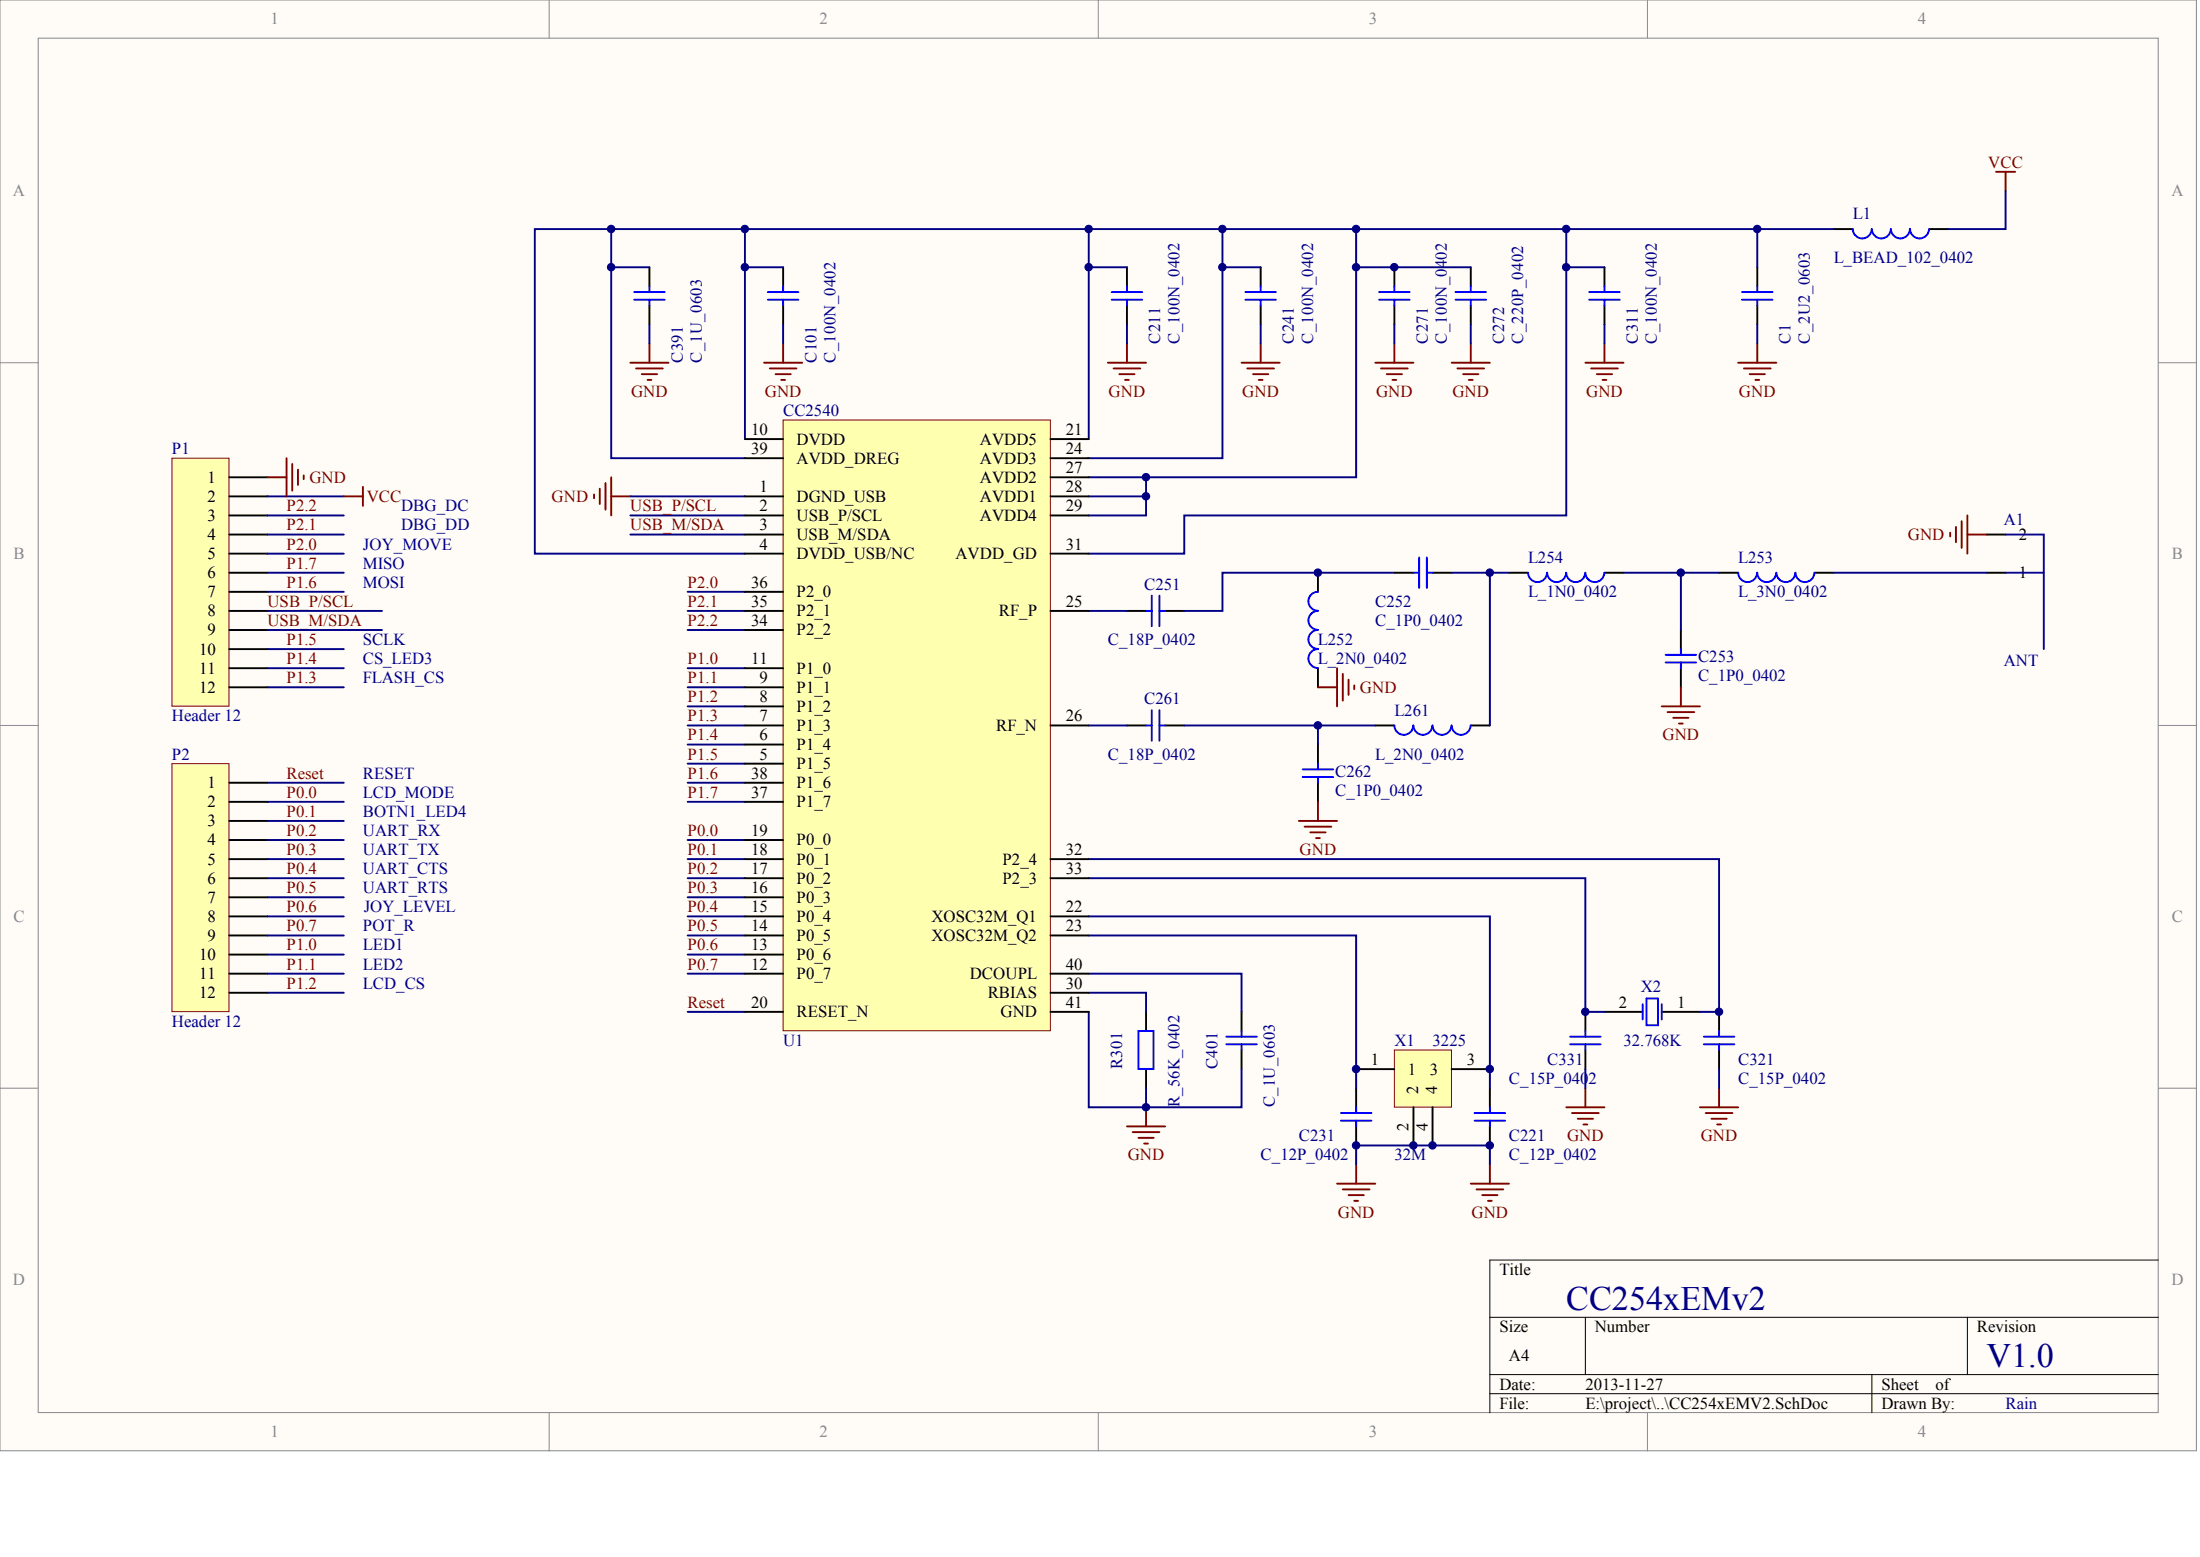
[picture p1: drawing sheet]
<svg xmlns="http://www.w3.org/2000/svg" width="840mm" height="594mm" viewBox="0 0 840 594" stroke-linecap="round" stroke-linejoin="round" font-family="sans-serif">
<g fill="#fffcf8" stroke="#85878c" stroke-width=".38">
<path d="M0 0h838.2v553.5h-838.2z"/>
<path d="M14.6 14.6h809.1v524.4h-809.1z"/>
</g>
<path d="M209.6 0v14.6M419.2 0v14.6M628.7 0v14.6M0 138.4h14.6M823.7 138.4h14.6M0 276.8h14.6M823.7 276.8h14.6M0 415.2h14.6M823.7 415.2h14.6M209.6 539.1v14.5M419.2 539.1v14.5M628.7 539.1v14.5" fill="none" stroke="#85878c" stroke-width=".38"/>
<path d="M823.7 480.8h-255.1v58.3M568.6 502.6h255.1M605 502.6v21.9M750.8 502.6v21.9M568.6 524.5h255.1M568.6 531.8h255.1M714.4 524.5v14.6" fill="none" stroke="#000" stroke-width=".38"/>
<g fill="none" stroke="#000" stroke-width=".73">
<path d="M699.8 87.4h7.3M736.3 87.4h7.2M247.8 102v7.3M247.8 116.5v7.3M298.9 102v7.3M298.9 116.5v7.3M430.1 102v7.3M430.1 116.5v7.3M481.1 102v7.3M481.1 116.5v7.3M532.1 102v7.3M532.1 116.5v7.3"/>
<path d="M561.3 102v7.3M561.3 116.5v7.3M612.3 102v7.3M612.3 116.5v7.3M670.6 102v7.3M670.6 116.5v7.3M503 218.5v7.3M532.1 218.5h7.3M546.7 218.5h7.3M430.1 233.1h7.3M444.7 233.1h7.3M503 255v7.2"/>
<path d="M641.5 240.4v7.3M641.5 255v7.2M430.1 276.8h7.3M444.7 276.8h7.3M524.9 276.8h7.2M561.3 276.8h7.3M503 284.1v7.3M503 298.7v7.2M437.4 386.1v7.3M473.8 386.1v7.3M605 386.1v7.3M656.1 386.1v7.3"/>
<path d="M437.4 407.9v7.3M473.8 400.6v7.3M517.6 415.2v7.3M568.6 415.2v7.3M605 400.6v7.3M656.1 400.6v7.3M517.6 429.8v7.3M568.6 429.8v7.3"/>
</g>
<g fill="none" stroke="#00f" stroke-width=".73">
<path d="M714.3 87.4a3.6 3.6 0 0 1-3.6 3.6 3.6 3.6 0 0 1-3.6-3.6M721.6 87.4a3.6 3.6 0 0 1-3.6 3.6 3.6 3.6 0 0 1-3.6-3.6M736.2 87.4a3.6 3.6 0 0 1-3.6 3.6 3.6 3.6 0 0 1-3.6-3.6 3.6 3.6 0 0 1-3.7 3.6 3.6 3.6 0 0 1-3.6-3.6M242 114.4h11.7M242 111.4h11.7M247.8 109.3v2.1M247.8 114.4v2.1M293 114.4h11.7M293 111.4h11.7M298.9 109.3v2.1M298.9 114.4v2.1M424.3 114.4h11.6"/>
<path d="M424.3 111.4h11.6M430.1 109.3v2.1M430.1 114.4v2.1M475.3 114.4h11.6M475.3 111.4h11.6M481.1 109.3v2.1M481.1 114.4v2.1M526.3 114.4h11.7M526.3 111.4h11.7M532.1 109.3v2.1M532.1 114.4v2.1M555.5 114.4h11.6"/>
<path d="M555.5 111.4h11.6M561.3 109.3v2.1M561.3 114.4v2.1M606.5 114.4h11.7M606.5 111.4h11.7M612.3 109.3v2.1M612.3 114.4v2.1M664.8 114.4h11.7M664.8 111.4h11.7M670.6 109.3v2.1M670.6 114.4v2.1M539.4 218.5h2.2"/>
<path d="M541.6 212.7v11.7M544.5 212.7v11.7M544.5 218.5h2.2M437.4 233.1h2.2M439.6 227.3v11.6M442.5 227.3v11.6M442.5 233.1h2.2M503 233.1a3.6 3.6 0 0 0-3.7 3.6 3.6 3.6 0 0 0 3.7 3.7 3.6 3.6 0 0 0-3.7 3.6 3.6 3.6 0 0 0 3.7 3.6M503 225.8a3.6 3.6 0 0 0-3.7 3.6 3.6 3.6 0 0 0 3.7 3.6M503 247.7a3.6 3.6 0 0 0-3.7 3.6 3.6 3.6 0 0 0 3.7 3.6M635.7 249.9h11.6M635.7 252.8h11.6"/>
<path d="M641.5 247.7v2.2M641.5 252.8v2.2M437.4 276.8h2.2M439.6 271v11.6M442.5 271v11.6M442.5 276.8h2.2M539.4 276.8a3.6 3.6 0 0 1-3.6 3.6 3.6 3.6 0 0 1-3.7-3.6M546.7 276.8a3.6 3.6 0 0 1-3.7 3.6 3.6 3.6 0 0 1-3.6-3.6M553.9 276.8a3.6 3.6 0 0 1-3.6 3.6 3.6 3.6 0 0 1-3.6-3.6M561.2 276.8a3.6 3.6 0 0 1-3.6 3.6 3.6 3.6 0 0 1-3.6-3.6M497.2 293.6h11.6M497.2 296.5h11.6"/>
<path d="M503 291.4v2.2M503 296.5v2.2M434.5 393.4h5.7v14.5h-5.7zM468 395.5h11.7M468 398.5h11.7M473.8 393.4v2.1M473.8 398.5v2.1M599.2 395.5h11.7M599.2 398.5h11.7M605 393.4v2.1M605 398.5v2.1M650.2 395.5h11.7"/>
<path d="M650.2 398.5h11.7M656.1 393.4v2.1M656.1 398.5v2.1M511.7 427.6h11.7M511.7 424.7h11.7M517.6 422.5v2.2M517.6 427.6v2.2M562.8 427.6h11.6M562.8 424.7h11.6M568.6 422.5v2.2M568.6 427.6v2.2"/>
</g>
<g fill="none" stroke="#000080" stroke-width=".73">
<path d="M284.3 87.4v80.1M415.5 87.4v80.1M466.5 87.4v87.4h-51M517.6 87.4v94.7h-102.1M597.8 87.4v109.3h-145.8v14.5h-36.5M670.6 87.4v14.6M233.3 102h14.5M284.3 102h14.6M415.5 102h14.6M466.5 102h14.6M517.6 102h43.7M597.8 102h14.5"/>
<path d="M247.8 123.8v7.3M298.9 123.8v7.3M430.1 123.8v7.3M481.1 123.8v7.3M532.1 123.8v7.3M561.3 123.8v7.3M612.3 123.8v7.3M670.6 123.8v7.3M415.5 189.4h21.9M437.4 182.1v14.6h-21.9M532.1 218.5h-65.6v14.6h-14.5M554 218.5h14.6v58.3"/>
<path d="M262.4 233.1h21.9M262.4 225.8h21.9M415.5 233.1h14.6M262.4 255h21.9M262.4 240.4h21.9M262.4 276.8h21.9M262.4 262.2h21.9M262.4 269.5h21.9M415.5 276.8h14.6M452 276.8h72.9M503 276.8v7.3M262.4 284.1h21.9"/>
<path d="M262.4 291.4h21.9M262.4 298.7h21.9M262.4 305.9h21.9M262.4 320.5h21.9M262.4 327.8h21.9M262.4 335.1h21.9M262.4 342.4h21.9M262.4 349.7h21.9M262.4 356.9h21.9M415.5 356.9h102.1v58.3M415.5 349.7h153.1v65.5M262.4 364.2h21.9"/>
<path d="M262.4 371.5h21.9M415.5 371.5h58.3v14.6M415.5 378.8h21.9v7.3M262.4 386.1h21.9M415.5 386.1v36.4h58.3v-14.6M437.4 415.2v7.3M605 407.9v7.3M656.1 407.9v7.3"/>
</g>
<g fill="none" stroke="#800000" stroke-width=".73">
<path d="M761.8 65.6h7.3M765.4 65.6v7.2M240.6 138.4h14.5M247.8 131.1v7.3M291.6 138.4h14.6M298.9 131.1v7.3M422.8 138.4h14.6M430.1 131.1v7.3M473.8 138.4h14.6M481.1 131.1v7.3M524.9 138.4h14.5M532.1 131.1v7.3"/>
<path d="M554 138.4h14.6M561.3 131.1v7.3M605 138.4h14.6M612.3 131.1v7.3M663.4 138.4h14.5M670.6 131.1v7.3M242.7 140.6h10.3M244.9 142.8h5.9M247.1 145h1.5M293.8 140.6h10.2M296 142.8h5.8M298.1 145h1.5"/>
<path d="M425 140.6h10.2M427.2 142.8h5.8M429.4 145h1.4M476 140.6h10.2M478.2 142.8h5.8M480.4 145h1.4M527 140.6h10.2M529.2 142.8h5.9M531.4 145h1.5M556.2 140.6h10.2M558.4 142.8h5.8M560.6 145h1.4"/>
<path d="M607.2 140.6h10.2M609.4 142.8h5.8M611.6 145h1.5M665.5 140.6h10.3M667.7 142.8h5.9M669.9 145h1.5M510.3 255v14.5M512.5 257.1v10.2M514.6 259.3v5.9M503 262.2h7.3M516.8 261.5v1.5M634.2 269.5h14.6"/>
<path d="M636.4 271.7h10.2M638.6 273.9h5.8M640.8 276.1h1.4M641.5 262.2v7.3M495.7 313.2h14.6M497.9 315.4h10.2M500.1 317.6h5.8M502.3 319.8h1.4M503 305.9v7.3M605 415.2v7.3M656.1 415.2v7.3M430.1 429.8h14.6"/>
<path d="M432.3 432h10.2M434.5 434.2h5.8M436.7 436.3h1.4M437.4 422.5v7.3M597.8 422.5h14.5M599.9 424.7h10.2M602.1 426.9h5.9M604.3 429.1h1.5M648.8 422.5h14.6M651 424.7h10.2M653.2 426.9h5.8M655.3 429.1h1.5"/>
<path d="M510.3 451.6h14.6M512.5 453.8h10.2M514.6 456h5.9M516.8 458.2h1.5M517.6 444.4v7.2M561.3 451.6h14.6M563.5 453.8h10.2M565.7 456h5.8M567.9 458.2h1.4M568.6 444.4v7.2"/>
</g>
<path d="M532.1 400.6h21.8v21.8h-21.8z" fill="#ffffb0" stroke="#800000" stroke-width=".38"/>
<path d="M517.6 407.9h14.5M554 407.9h14.6M539.4 422.5v14.6M546.7 422.5v14.6" fill="none" stroke="#000" stroke-width=".73"/>
<path d="M765.4 72.8v14.6h-21.9" fill="none" stroke="#000080" stroke-width=".73"/>
<path d="M65.6 174.8h21.8v94.6h-21.8z" fill="#ffffb0" stroke="#800000" stroke-width=".38"/>
<path d="M87.5 182.1h14.6M87.5 189.4h14.6M87.5 196.7h14.6M87.5 204h14.6M87.5 211.2h14.6M87.5 218.5h14.6M87.5 225.8h14.6M87.5 233.1h14.6M87.5 240.4h14.6M87.5 247.7h14.6M87.5 255h14.6M87.5 262.2h14.6" fill="none" stroke="#000" stroke-width=".73"/>
<path d="M65.6 291.4h21.8v94.6h-21.8z" fill="#ffffb0" stroke="#800000" stroke-width=".38"/>
<g fill="none" stroke="#000" stroke-width=".73">
<path d="M575.9 218.5h7.3M612.3 218.5h7.3M656.1 218.5h7.3M692.5 218.5h7.3M758.1 218.5h7.3M758.1 204h7.3M87.5 298.7h14.6M87.5 305.9h14.6M87.5 313.2h14.6M87.5 320.5h14.6M87.5 327.8h14.6M87.5 335.1h14.6"/>
<path d="M87.5 342.4h14.6M87.5 349.7h14.6M87.5 356.9h14.6M87.5 364.2h14.6M87.5 371.5h14.6M87.5 378.8h14.6M612.3 386.1h14.6M634.2 386.1h14.6"/>
</g>
<g fill="none" stroke="#000080" stroke-width=".73">
<path d="M233.3 87.4v87.4h51M699.8 87.4h-495.7v123.8h80.2M102.1 189.4h29.1M102.1 196.7h29.1M240.6 189.4h43.7M240.6 196.7h43.7M102.1 204h29.1M102.1 211.2h29.1M102.1 218.5h29.1M240.6 204h43.7M568.6 218.5h7.3M619.6 218.5h36.5"/>
<path d="M641.5 218.5v21.9M699.8 218.5h58.3M102.1 225.8h29.1M102.1 233.1h43.7M102.1 247.7h29.1M102.1 255h29.1M102.1 240.4h43.7M102.1 262.2h29.1M102.1 298.7h29.1M102.1 305.9h29.1M102.1 313.2h29.1M102.1 320.5h29.1"/>
<path d="M102.1 327.8h29.1M102.1 335.1h29.1M415.5 335.1h189.5v51h7.3M415.5 327.8h240.6v58.3h-7.3M102.1 342.4h29.1M102.1 349.7h29.1M102.1 356.9h29.1M102.1 364.2h29.1M102.1 371.5h29.1M102.1 378.8h29.1M517.6 444.4v-7.3h51v7.3"/>
</g>
<g fill="none" stroke="#800000" stroke-width=".73">
<path d="M109.3 174.8v14.6M111.5 177v10.2M113.7 179.2v5.8M102.1 182.1h7.2M115.9 181.4v1.4M131.2 189.4h7.3M138.5 185.7v7.3M226.7 188.7v1.4M228.9 186.5v5.8M231.1 184.3v10.2M233.3 189.4h7.3M233.3 182.1v14.6"/>
<path d="M748.6 198.9v10.2M750.8 196.7v14.5M744.3 203.2v1.5M746.5 201v5.9M750.8 204h7.3"/>
</g>
<path d="M590.4 218.5a3.6 3.6 0 0 1-3.6 3.6 3.6 3.6 0 0 1-3.6-3.6M597.7 218.5a3.6 3.6 0 0 1-3.6 3.6 3.6 3.6 0 0 1-3.6-3.6M612.3 218.5a3.6 3.6 0 0 1-3.6 3.6 3.6 3.6 0 0 1-3.7-3.6 3.6 3.6 0 0 1-3.6 3.6 3.6 3.6 0 0 1-3.6-3.6M670.6 218.5a3.6 3.6 0 0 1-3.6 3.6 3.6 3.6 0 0 1-3.6-3.6M677.9 218.5a3.6 3.6 0 0 1-3.6 3.6 3.6 3.6 0 0 1-3.7-3.6M685.2 218.5a3.6 3.6 0 0 1-3.7 3.6 3.6 3.6 0 0 1-3.6-3.6M692.4 218.5a3.6 3.6 0 0 1-3.6 3.6 3.6 3.6 0 0 1-3.6-3.6M626.9 383.2v5.8M628.4 381h4.3v10.2h-4.3zM634.2 383.2v5.8" fill="none" stroke="#00f" stroke-width=".73"/>
<path d="M765.4 204h14.6v43.7M765.4 218.5h14.6" fill="none" stroke="#0000b4" stroke-width=".73"/>
<path d="M298.9 160.3h102v233h-102z" fill="#ffffb0" stroke="#800000" stroke-width=".38"/>
<g fill="none" stroke="#000" stroke-width=".73">
<path d="M284.3 167.5h14.6M284.3 174.8h14.6M400.9 167.5h14.6M400.9 174.8h14.6M284.3 189.4h14.6M284.3 196.7h14.6M400.9 189.4h14.6M400.9 196.7h14.6M400.9 182.1h14.6M284.3 204h14.6M284.3 211.2h14.6M400.9 211.2h14.6"/>
<path d="M284.3 225.8h14.6M284.3 233.1h14.6M400.9 233.1h14.6M284.3 240.4h14.6M284.3 255h14.6M284.3 262.2h14.6M284.3 269.5h14.6M284.3 276.8h14.6M400.9 276.8h14.6M284.3 284.1h14.6M284.3 291.4h14.6M284.3 298.7h14.6"/>
<path d="M284.3 305.9h14.6M284.3 320.5h14.6M284.3 327.8h14.6M284.3 335.1h14.6M400.9 327.8h14.6M400.9 335.1h14.6M284.3 342.4h14.6M284.3 349.7h14.6M284.3 356.9h14.6M400.9 349.7h14.6M400.9 356.9h14.6M284.3 364.2h14.6"/>
<path d="M284.3 371.5h14.6M400.9 371.5h14.6M400.9 378.8h14.6M284.3 386.1h14.6M400.9 386.1h14.6"/>
</g>
<g fill="#000080" stroke="#000080" stroke-width=".38">
<circle cx="233.2" cy="101.9" r="1.42"/>
<circle cx="233.2" cy="87.4" r="1.42"/>
<circle cx="284.3" cy="101.9" r="1.42"/>
<circle cx="284.3" cy="87.4" r="1.42"/>
<circle cx="415.5" cy="101.9" r="1.42"/>
<circle cx="415.5" cy="87.4" r="1.42"/>
<circle cx="437.3" cy="422.5" r="1.42"/>
<circle cx="437.3" cy="189.4" r="1.42"/>
<circle cx="437.3" cy="182.1" r="1.42"/>
<circle cx="466.5" cy="101.9" r="1.42"/>
<circle cx="466.5" cy="87.4" r="1.42"/>
<circle cx="503" cy="276.8" r="1.42"/>
<circle cx="503" cy="218.5" r="1.42"/>
<circle cx="517.5" cy="437" r="1.42"/>
<circle cx="517.5" cy="407.9" r="1.42"/>
<circle cx="517.5" cy="101.9" r="1.42"/>
<circle cx="517.5" cy="87.4" r="1.42"/>
<circle cx="532.1" cy="101.9" r="1.42"/>
<circle cx="539.4" cy="437" r="1.42"/>
<circle cx="546.7" cy="437" r="1.42"/>
<circle cx="568.6" cy="437" r="1.42"/>
<circle cx="568.6" cy="407.9" r="1.42"/>
<circle cx="568.6" cy="218.5" r="1.42"/>
<circle cx="597.7" cy="101.9" r="1.42"/>
<circle cx="597.7" cy="87.4" r="1.42"/>
<circle cx="605" cy="386" r="1.42"/>
<circle cx="641.5" cy="218.5" r="1.42"/>
<circle cx="656" cy="386" r="1.42"/>
<circle cx="670.6" cy="87.4" r="1.42"/>
</g>
<g font-size="13" fill="#000080">
<text x="597.8" y="499.7">CC254xEMv2</text>
<text x="758.1" y="521.5">V1.0</text>
</g>
<g font-size="6.4" fill="#85878c">
<text x="103.2" y="9.3">1</text>
<text x="312.8" y="9.3">2</text>
<text x="522.4" y="9.3">3</text>
<text x="732" y="9.3">4</text>
<text x="5" y="74.9">A</text>
<text x="828.7" y="74.9">A</text>
<text x="5.2" y="213.3">B</text>
<text x="828.9" y="213.3">B</text>
<text x="5.2" y="351.7">C</text>
<text x="828.9" y="351.7">C</text>
<text x="5" y="490.1">D</text>
<text x="828.7" y="490.1">D</text>
<text x="103.2" y="548.4">1</text>
<text x="312.8" y="548.4">2</text>
<text x="522.4" y="548.4">3</text>
<text x="732" y="548.4">4</text>
</g>
<g font-size="6.4" fill="#800000">
<text x="758.8" y="64">VCC</text>
<text x="240.9" y="151.4">GND</text>
<text x="291.9" y="151.4">GND</text>
<text x="423.1" y="151.4">GND</text>
<text x="474.1" y="151.4">GND</text>
<text x="525.1" y="151.4">GND</text>
<text x="554.3" y="151.4">GND</text>
<text x="605.3" y="151.4">GND</text>
<text x="663.7" y="151.4">GND</text>
<text x="118.1" y="184.2">GND</text>
<text x="140" y="191.5">VCC</text>
<text x="210.5" y="191.5">GND</text>
<text x="109.3" y="195.1">P2.2</text>
<text x="240.6" y="195.1">USB_P/SCL</text>
<text x="109.3" y="202.4">P2.1</text>
<text x="240.6" y="202.4">USB_M/SDA</text>
<text x="109.3" y="209.7">P2.0</text>
<text x="728.1" y="206">GND</text>
<text x="109.3" y="217">P1.7</text>
<text x="109.3" y="224.2">P1.6</text>
<text x="262.4" y="224.2">P2.0</text>
<text x="102.1" y="231.5">USB_P/SCL</text>
<text x="262.4" y="231.5">P2.1</text>
<text x="102.1" y="238.8">USB_M/SDA</text>
<text x="262.4" y="238.8">P2.2</text>
<text x="109.3" y="246.1">P1.5</text>
<text x="109.3" y="253.4">P1.4</text>
<text x="262.4" y="253.4">P1.0</text>
<text x="109.3" y="260.7">P1.3</text>
<text x="262.4" y="260.7">P1.1</text>
<text x="262.4" y="267.9">P1.2</text>
<text x="519" y="264.3">GND</text>
<text x="262.4" y="275.2">P1.3</text>
<text x="262.4" y="282.5">P1.4</text>
<text x="634.5" y="282.5">GND</text>
<text x="262.4" y="289.8">P1.5</text>
<text x="109.3" y="297.1">Reset</text>
<text x="262.4" y="297.1">P1.6</text>
<text x="109.3" y="304.4">P0.0</text>
<text x="262.4" y="304.4">P1.7</text>
<text x="109.3" y="311.7">P0.1</text>
<text x="109.3" y="318.9">P0.2</text>
<text x="262.4" y="318.9">P0.0</text>
<text x="109.3" y="326.2">P0.3</text>
<text x="262.4" y="326.2">P0.1</text>
<text x="496" y="326.2">GND</text>
<text x="109.3" y="333.5">P0.4</text>
<text x="262.4" y="333.5">P0.2</text>
<text x="109.3" y="340.8">P0.5</text>
<text x="262.4" y="340.8">P0.3</text>
<text x="109.3" y="348.1">P0.6</text>
<text x="262.4" y="348.1">P0.4</text>
<text x="109.3" y="355.4">P0.7</text>
<text x="262.4" y="355.4">P0.5</text>
<text x="109.3" y="362.6">P1.0</text>
<text x="262.4" y="362.6">P0.6</text>
<text x="109.3" y="369.9">P1.1</text>
<text x="262.4" y="369.9">P0.7</text>
<text x="109.3" y="377.2">P1.2</text>
<text x="262.4" y="384.5">Reset</text>
<text x="598" y="435.5">GND</text>
<text x="649.1" y="435.5">GND</text>
<text x="430.4" y="442.8">GND</text>
<text x="510.6" y="464.6">GND</text>
<text x="561.6" y="464.6">GND</text>
</g>
<g font-size="6.4" fill="#000080">
<text x="707.1" y="83.6">L1</text>
<text x="699.8" y="100.4">L_BEAD_102_0402</text>
<text x="298.9" y="158.7">CC2540</text>
<text x="65.6" y="173.2">P1</text>
<text x="153.1" y="195.1">DBG_DC</text>
<text x="153.1" y="202.4">DBG_DD</text>
<text x="764.7" y="200.2">A1</text>
<text x="138.5" y="209.7">JOY_MOVE</text>
<text x="583.2" y="214.8">L254</text>
<text x="663.4" y="214.8">L253</text>
<text x="138.5" y="217">MISO</text>
<text x="138.5" y="224.2">MOSI</text>
<text x="436.7" y="225">C251</text>
<text x="583.2" y="227.9">L_1N0_0402</text>
<text x="663.4" y="227.9">L_3N0_0402</text>
<text x="524.9" y="231.5">C252</text>
<text x="524.9" y="238.8">C_1P0_0402</text>
<text x="138.5" y="246.1">SCLK</text>
<text x="422.8" y="246.1">C_18P_0402</text>
<text x="503" y="246.1">L252</text>
<text x="138.5" y="253.4">CS_LED3</text>
<text x="503" y="253.4">L_2N0_0402</text>
<text x="648.1" y="252.7">C253</text>
<text x="764.7" y="254.1">ANT</text>
<text x="138.5" y="260.7">FLASH_CS</text>
<text x="648.1" y="259.9">C_1P0_0402</text>
<text x="436.7" y="268.7">C261</text>
<text x="65.6" y="275.2">Header 12</text>
<text x="532.1" y="273">L261</text>
<text x="65.6" y="289.8">P2</text>
<text x="422.8" y="289.8">C_18P_0402</text>
<text x="524.9" y="289.8">L_2N0_0402</text>
<text x="138.5" y="297.1">RESET</text>
<text x="509.5" y="296.4">C262</text>
<text x="138.5" y="304.4">LCD_MODE</text>
<text x="509.5" y="303.6">C_1P0_0402</text>
<text x="138.5" y="311.7">BOTN1_LED4</text>
<text x="138.5" y="318.9">UART_RX</text>
<text x="138.5" y="326.2">UART_TX</text>
<text x="138.5" y="333.5">UART_CTS</text>
<text x="138.5" y="340.8">UART_RTS</text>
<text x="138.8" y="348.1">JOY_LEVEL</text>
<text x="138.5" y="355.4">POT_R</text>
<text x="138.5" y="362.6">LED1</text>
<text x="138.5" y="369.9">LED2</text>
<text x="138.5" y="377.2">LCD_CS</text>
<text x="626.2" y="378.7">X2</text>
<text x="65.6" y="391.8">Header 12</text>
<text x="298.9" y="399.1">U1</text>
<text x="532.1" y="399.1">X1</text>
<text x="546.7" y="399.1">3225</text>
<text x="619.6" y="399.1">32.768K</text>
<text x="590.5" y="406.4">C331</text>
<text x="663.4" y="406.4">C321</text>
<text x="575.9" y="413.6">C_15P_0402</text>
<text x="663.4" y="413.6">C_15P_0402</text>
<text x="495.7" y="435.5">C231</text>
<text x="575.9" y="435.5">C221</text>
<text x="481.1" y="442.8">C_12P_0402</text>
<text x="532.1" y="442.8">32M</text>
<text x="575.9" y="442.8">C_12P_0402</text>
<text x="765.4" y="537.5">Rain</text>
</g>
<g font-size="6.4">
<text x="286.6" y="166">10</text>
<text x="406.8" y="166">21</text>
<text x="286.6" y="173.2">39</text>
<text x="304" y="169.6">DVDD</text>
<text x="374" y="169.6">AVDD5</text>
<text x="406.8" y="173.2">24</text>
<text x="304" y="176.9">AVDD_DREG</text>
<text x="374" y="176.9">AVDD3</text>
<text x="79.2" y="184.2">1</text>
<text x="374" y="184.2">AVDD2</text>
<text x="406.8" y="180.5">27</text>
<text x="79.2" y="191.5">2</text>
<text x="289.8" y="187.8">1</text>
<text x="304" y="191.5">DGND_USB</text>
<text x="374" y="191.5">AVDD1</text>
<text x="406.8" y="187.8">28</text>
<text x="289.8" y="195.1">2</text>
<text x="406.8" y="195.1">29</text>
<text x="79.2" y="198.7">3</text>
<text x="289.8" y="202.4">3</text>
<text x="304" y="198.7">USB_P/SCL</text>
<text x="374" y="198.7">AVDD4</text>
<text x="79.2" y="206">4</text>
<text x="289.8" y="209.7">4</text>
<text x="304" y="206">USB_M/SDA</text>
<text x="406.8" y="209.7">31</text>
<text x="770.5" y="206">2</text>
<text x="79.2" y="213.3">5</text>
<text x="304" y="213.3">DVDD_USB/NC</text>
<text x="364.6" y="213.3">AVDD_GD</text>
<text x="79.2" y="220.6">6</text>
<text x="770.5" y="220.6">1</text>
<text x="79.2" y="227.9">7</text>
<text x="286.6" y="224.2">36</text>
<text x="304" y="227.9">P2_0</text>
<text x="286.6" y="231.5">35</text>
<text x="406.8" y="231.5">25</text>
<text x="79.2" y="235.2">8</text>
<text x="286.6" y="238.8">34</text>
<text x="304" y="235.2">P2_1</text>
<text x="381.2" y="235.2">RF_P</text>
<text x="79.2" y="242.5">9</text>
<text x="304" y="242.5">P2_2</text>
<text x="76" y="249.7">10</text>
<text x="76" y="257">11</text>
<text x="286.6" y="253.4">11</text>
<text x="304" y="257">P1_0</text>
<text x="289.8" y="260.7">9</text>
<text x="76" y="264.3">12</text>
<text x="289.8" y="267.9">8</text>
<text x="304" y="264.3">P1_1</text>
<text x="289.8" y="275.2">7</text>
<text x="304" y="271.6">P1_2</text>
<text x="406.8" y="275.2">26</text>
<text x="304" y="278.9">P1_3</text>
<text x="380.2" y="278.9">RF_N</text>
<text x="289.8" y="282.5">6</text>
<text x="304" y="286.2">P1_4</text>
<text x="289.8" y="289.8">5</text>
<text x="304" y="293.4">P1_5</text>
<text x="286.6" y="297.1">38</text>
<text x="79.2" y="300.7">1</text>
<text x="286.6" y="304.4">37</text>
<text x="304" y="300.7">P1_6</text>
<text x="79.2" y="308">2</text>
<text x="304" y="308">P1_7</text>
<text x="79.2" y="315.3">3</text>
<text x="79.2" y="322.6">4</text>
<text x="286.6" y="318.9">19</text>
<text x="304" y="322.6">P0_0</text>
<text x="79.2" y="329.9">5</text>
<text x="286.6" y="326.2">18</text>
<text x="304" y="329.9">P0_1</text>
<text x="382.6" y="329.9">P2_4</text>
<text x="406.8" y="326.2">32</text>
<text x="286.6" y="333.5">17</text>
<text x="406.8" y="333.5">33</text>
<text x="79.2" y="337.2">6</text>
<text x="286.6" y="340.8">16</text>
<text x="304" y="337.2">P0_2</text>
<text x="382.6" y="337.2">P2_3</text>
<text x="79.2" y="344.4">7</text>
<text x="304" y="344.4">P0_3</text>
<text x="79.2" y="351.7">8</text>
<text x="286.6" y="348.1">15</text>
<text x="304" y="351.7">P0_4</text>
<text x="355.4" y="351.7">XOSC32M_Q1</text>
<text x="406.8" y="348.1">22</text>
<text x="79.2" y="359">9</text>
<text x="286.6" y="355.4">14</text>
<text x="304" y="359">P0_5</text>
<text x="355.4" y="359">XOSC32M_Q2</text>
<text x="406.8" y="355.4">23</text>
<text x="286.6" y="362.6">13</text>
<text x="76" y="366.3">10</text>
<text x="286.6" y="369.9">12</text>
<text x="304" y="366.3">P0_6</text>
<text x="406.8" y="369.9">40</text>
<text x="76" y="373.6">11</text>
<text x="304" y="373.6">P0_7</text>
<text x="370.1" y="373.6">DCOUPL</text>
<text x="406.8" y="377.2">30</text>
<text x="76" y="380.9">12</text>
<text x="376.9" y="380.9">RBIAS</text>
<text x="286.6" y="384.5">20</text>
<text x="304" y="388.1">RESET_N</text>
<text x="381.8" y="388.1">GND</text>
<text x="406.8" y="384.5">41</text>
<text x="617.9" y="384.5">2</text>
<text x="640" y="384.5">1</text>
<text x="523.1" y="406.4">1</text>
<text x="559.8" y="406.4">3</text>
<text x="537.2" y="410">1</text>
<text x="545.7" y="410">3</text>
<text x="572.2" y="486.5">Title</text>
<text x="572.2" y="508.3">Size</text>
<text x="608.7" y="508.3">Number</text>
<text x="754.5" y="508.3">Revision</text>
<text x="575.9" y="519.3">A4</text>
<text x="572.2" y="530.2">Date:</text>
<text x="605" y="530.2">2013-11-27</text>
<text x="718" y="530.2">Sheet</text>
<text x="738.6" y="530.2">of</text>
<text x="572.2" y="537.5">File:</text>
<text x="605" y="537.5">E:\project\..\CC254xEMV2.SchDoc</text>
<text x="718" y="537.5">Drawn By:</text>
</g>
<g font-size="6.3" fill="#000080">
<text x="442.8" y="131.1" transform="rotate(-90 442.8 131.1)">C211</text>
<text x="450.1" y="131.1" transform="rotate(-90 450.1 131.1)">C_100N_0402</text>
<text x="493.8" y="131.1" transform="rotate(-90 493.8 131.1)">C241</text>
<text x="501.1" y="131.1" transform="rotate(-90 501.1 131.1)">C_100N_0402</text>
<text x="544.9" y="131.1" transform="rotate(-90 544.9 131.1)">C271</text>
<text x="552.2" y="131.1" transform="rotate(-90 552.2 131.1)">C_100N_0402</text>
<text x="574" y="131.1" transform="rotate(-90 574 131.1)">C272</text>
<text x="581.3" y="131.1" transform="rotate(-90 581.3 131.1)">C_220P_0402</text>
<text x="625" y="131.1" transform="rotate(-90 625 131.1)">C311</text>
<text x="632.3" y="131.1" transform="rotate(-90 632.3 131.1)">C_100N_0402</text>
<text x="683.4" y="131.1" transform="rotate(-90 683.4 131.1)">C1</text>
<text x="690.7" y="131.1" transform="rotate(-90 690.7 131.1)">C_2U2_0603</text>
<text x="260.6" y="138.4" transform="rotate(-90 260.6 138.4)">C391</text>
<text x="267.9" y="138.4" transform="rotate(-90 267.9 138.4)">C_1U_0603</text>
<text x="311.6" y="138.4" transform="rotate(-90 311.6 138.4)">C101</text>
<text x="318.9" y="138.4" transform="rotate(-90 318.9 138.4)">C_100N_0402</text>
<text x="428.2" y="407.9" transform="rotate(-90 428.2 407.9)">R301</text>
<text x="464.7" y="407.9" transform="rotate(-90 464.7 407.9)">C401</text>
<text x="450.1" y="422.5" transform="rotate(-90 450.1 422.5)">R_56K_0402</text>
<text x="486.5" y="422.5" transform="rotate(-90 486.5 422.5)">C_1U_0603</text>
</g>
<g font-size="6.3">
<text x="541.2" y="417.4" transform="rotate(-90 541.2 417.4)">2</text>
<text x="548.5" y="417.4" transform="rotate(-90 548.5 417.4)">4</text>
<text x="537.6" y="431.6" transform="rotate(-90 537.6 431.6)">2</text>
<text x="544.9" y="431.6" transform="rotate(-90 544.9 431.6)">4</text>
</g>
</svg>
